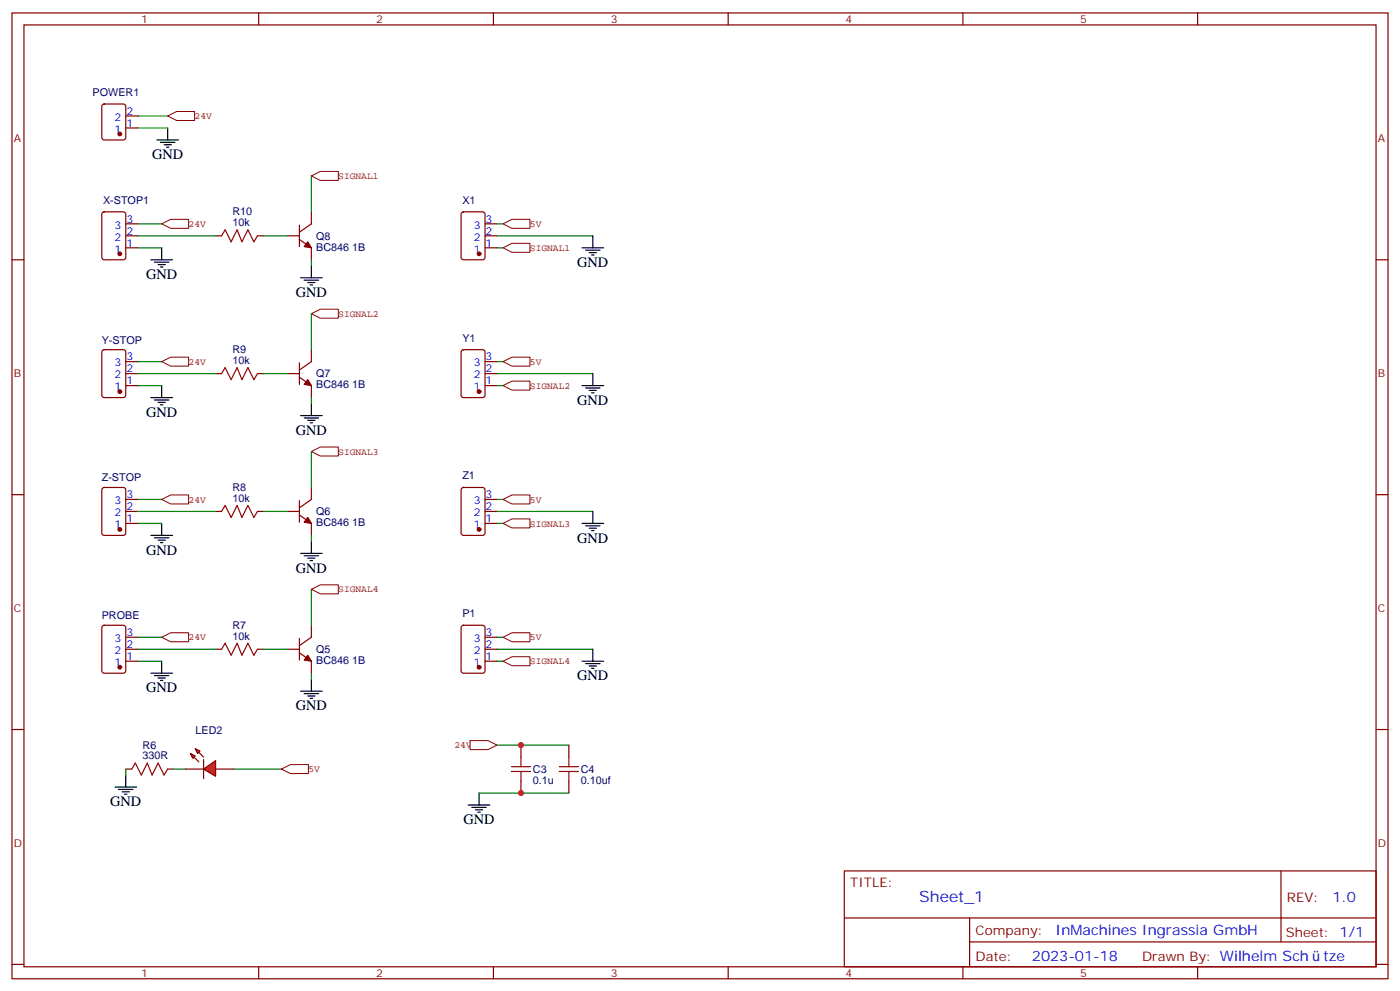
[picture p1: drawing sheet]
<svg xmlns="http://www.w3.org/2000/svg" width="412mm" height="292mm" viewBox="0 0 412 292" stroke-linecap="round" stroke-linejoin="round" font-family="sans-serif">
<g fill="none" stroke="#870000" stroke-width=".35">
<path d="M3.5 3.8h405.4v284.3h-405.4zM7.1 7.3h398.2v277.3h-398.2zM76.2 3.8v3.5M145.3 3.8v3.5M214.5 3.8v3.5M283.6 3.8v3.5M352.8 3.8v3.5M3.5 76.5h3.6M84.7 69.4h3.5M88.2 70.5l3.5 2.5v3.5M88.2 66.3v6.3M91.7 62.4v3.5l-3.5 2.5"/>
<path d="M405.3 76.5h3.6M84.7 110h3.5M88.2 111.1l3.5 2.4v3.6M88.2 106.8v6.4M91.7 102.9v3.6l-3.5 2.4M3.5 145.6h3.6M84.7 150.6h3.5M88.2 151.6l3.5 2.5v3.5M88.2 147.4v6.3M91.7 143.5v3.5l-3.5 2.5M405.3 145.6h3.6M84.7 191.1h3.5"/>
<path d="M88.2 192.2l3.5 2.5v3.5M88.2 188v6.3M91.7 184.1v3.5l-3.5 2.5M3.5 214.8h3.6M405.3 214.8h3.6M248.7 256.4h156.6v28.2h-156.6zM377.3 256.4v20.9M248.7 270.2h156.5M285.6 277.3h119.6M285.6 270.2v14.2M3.5 283.9h3.6M76.2 284.6v3.5"/>
<path d="M145.3 284.6v3.5M214.5 284.6v3.5M283.6 284.6v3.5M352.8 284.6v3.5M405.3 283.9h3.6"/>
</g>
<g fill="#870000" stroke="#870000" stroke-width=".35">
<path d="M90.7 192.9l1 1.8-2.1-.4z"/>
<path d="M90.7 152.3l1 1.8-2.1-.4z"/>
<path d="M90.7 111.8l1 1.7-2.1-.3z"/>
<path d="M90.7 71.2l1 1.8-2.1-.4z"/>
</g>
<path d="M47.6 187.6l2.7-1.3h5.3v2.6h-5.3z" fill="#fff" stroke="#850000" stroke-width=".29"/>
<path d="M65.3 69.4l1-1.7 1.8 3.5 1.7-3.5 1.5 3.5 1.7-3.5 1.8 3.5 1-1.8M65.3 110l1-1.8 1.8 3.6 1.7-3.6 1.5 3.6 1.7-3.6 1.8 3.6 1-1.8M65.3 150.6l1-1.8 1.8 3.5 1.7-3.5 1.5 3.5 1.7-3.5 1.8 3.5 1-1.7M65.3 191.1l1-1.7 1.8 3.5 1.7-3.5 1.5 3.5 1.7-3.5 1.8 3.5 1-1.8M38.8 226.4l1.1-1.8 1.7 3.6 1.8-3.6 1.4 3.6 1.8-3.6 1.7 3.6 1.1-1.8" fill="none" stroke="#a10000" stroke-width=".35"/>
<path d="M63.5 69.4h1.8M75.8 69.4h1.8M63.5 110h1.8M75.8 110h1.8M63.5 150.6h1.8M75.8 150.6h1.8M63.5 191.1h1.8M75.8 191.1h1.8M37 226.4h1.8M49.4 226.4h1.8" fill="none" stroke="#870000" stroke-width=".35"/>
<path d="M51.2 226.4h3.5" fill="none" stroke="#008700" stroke-width=".35"/>
<path d="M138.5 218h5.3l2.6 1.4-2.6 1.3h-5.3z" fill="#fff" stroke="#850000" stroke-width=".29"/>
<g fill="none" stroke="#000" stroke-width=".35">
<path d="M49.4 37.7v3.5M46.2 41.2h6.4M47.3 41.9h4.2M48.3 42.6h2.1M49 43.3h.7M44.4 76.5h6.4M45.5 77.2h4.2M46.6 77.9h2.1M47.3 78.6h.7M47.6 73v3.5M91.7 78.2v3.6M171.4 73h6.4"/>
<path d="M172.5 73.7h4.2M173.6 74.4h2.1M174.3 75.1h.7M174.6 69.4v3.6M88.5 81.8h6.4M89.6 82.5h4.2M90.7 83.2h2.1M91.4 83.9h.7M44.4 117.1h6.4M45.5 117.8h4.2M46.6 118.5h2.1M47.3 119.2h.7"/>
<path d="M47.6 113.5v3.6M91.7 118.8v3.5M171.4 113.5h6.4M172.5 114.2h4.2M173.6 114.9h2.1M174.3 115.6h.7M174.6 110v3.5M88.5 122.3h6.4M89.6 123h4.2M90.7 123.8h2.1M91.4 124.5h.7M44.4 157.6h6.4"/>
<path d="M45.5 158.3h4.2M46.6 159h2.1M47.3 159.7h.7M47.6 154.1v3.5M91.7 159.4v3.5M171.4 154.1h6.4M172.5 154.8h4.2M173.6 155.5h2.1M174.3 156.2h.7M174.6 150.6v3.5M88.5 162.9h6.4M89.6 163.6h4.2"/>
<path d="M90.7 164.3h2.1M91.4 165h.7M44.4 198.2h6.4M45.5 198.9h4.2M46.6 199.6h2.1M47.6 194.7v3.5M91.7 200v3.5M171.4 194.7h6.4M172.5 195.4h4.2M173.6 196.1h2.1M174.3 196.8h.7M174.6 191.1v3.6"/>
<path d="M47.3 200.3h.7M88.5 203.5h6.4M89.6 204.2h4.2M90.7 204.9h2.1M91.4 205.6h.7M33.9 231.7h6.3M34.9 232.4h4.3M36 233.1h2.1M36.7 233.8h.7M37 228.2v3.5M137.9 237h6.4M139 237.7h4.2"/>
<path d="M140.1 238.4h2.1M140.8 239.1h.7M141.1 233.5v3.5"/>
</g>
<g fill="none" stroke="#008700" stroke-width=".35">
<path d="M40.6 37.7h8.8M40.6 34.1h8.8M40.6 73h7M40.6 65.9h7M146.4 69.4h28.2M40.6 113.5h7M40.6 106.5h7M146.4 110h28.2M40.6 154.1h7M40.6 147h7M146.4 150.6h28.2M146.4 191.1h28.2"/>
<path d="M146.4 219.4h21.2M141.1 233.5h26.5"/>
</g>
<path d="M150.6 225.7h5.7M150.6 227.1h5.7M153.5 222.9v2.8M153.5 227.1v2.8M164.7 225.7h5.7M164.7 227.1h5.7M167.6 222.9v2.8M167.6 227.1v2.8" fill="none" stroke="#a10000" stroke-width=".35"/>
<path d="M153.5 219.4v3.5M167.6 219.4v3.5M153.5 229.9v3.6M167.6 229.9v3.6" fill="none" stroke="#870000" stroke-width=".35"/>
<path d="M91.7 173.5v10.6M40.6 191.1h22.9M40.6 187.6h7M40.6 194.7h7M77.6 191.1h7.1M91.7 198.2v1.8" fill="none" stroke="#008500" stroke-width=".35"/>
<path d="M91.7 173.5l2.7-1.3h5.3v2.6h-5.3z" fill="#fff" stroke="#850000" stroke-width=".29"/>
<path d="M30.2 184.3l.5-.2h5.6l.7 .4v13l-.4 .6-5.9 .1-.7-.5v-12.9zM37 194.7h3.6M37 191.1h3.6M37 187.6h3.6M136.1 184.3l.4-.2h5.7l.6 .4 .1 13-.5 .6-5.9 .1-.6-.5-.1-12.9zM142.9 194.7h3.5M142.9 191.1h3.5M142.9 187.6h3.5" fill="none" stroke="#870000" stroke-width=".35"/>
<g fill="#870000" stroke="#870000" stroke-width=".35">
<circle cx="35.3" cy="196.4" r=".53"/>
<circle cx="141.1" cy="196.4" r=".53"/>
</g>
<path d="M148.2 194.7l2.6-1.4h5.3v2.7h-5.3z" fill="#fff" stroke="#850000" stroke-width=".29"/>
<path d="M146.4 194.7h1.8" fill="none" stroke="#008700" stroke-width=".35"/>
<path d="M148.2 187.6l2.6-1.3h5.3v2.6h-5.3z" fill="#fff" stroke="#850000" stroke-width=".29"/>
<path d="M146.4 187.6h1.8M37 226.4v1.8M68.8 226.4h14.1" fill="none" stroke="#008700" stroke-width=".35"/>
<path d="M82.9 226.4l2.6-1.3h5.3v2.6h-5.3z" fill="#fff" stroke="#850000" stroke-width=".29"/>
<path d="M54.7 226.4h5.3M63.5 226.4h5.3" fill="none" stroke="#870000" stroke-width=".35"/>
<g fill="#f00" stroke="#870000" stroke-width=".35">
<path d="M56.1 221.8l1.4 .7-.7 .7z"/>
<path d="M57.5 220.4l1.4 .7-.7 .7z"/>
</g>
<g fill="#870000" stroke="#870000" stroke-width=".35">
<path d="M57.1 222.9l1.5 1.4z"/>
<path d="M58.6 221.5l1.4 1.4z"/>
</g>
<g fill="#f00" stroke="#870000" stroke-width=".35">
<path d="M60 223.6v5.6z"/>
<path d="M60 226.4l3.5-2.5v4.6z"/>
</g>
<path d="M146.4 65.9h1.8M146.4 106.5h1.8M146.4 147h1.8" fill="none" stroke="#008700" stroke-width=".35"/>
<g fill="#fff" stroke="#850000" stroke-width=".29">
<path d="M148.2 65.9l2.6-1.3h5.3v2.6h-5.3z"/>
<path d="M148.2 106.5l2.6-1.4h5.3v2.7h-5.3z"/>
<path d="M148.2 147l2.6-1.3h5.3v2.7h-5.3z"/>
</g>
<path d="M146.4 73h1.8M146.4 113.5h1.8M146.4 154.1h1.8" fill="none" stroke="#008700" stroke-width=".35"/>
<path d="M30.2 30.8l.5-.2h5.6l.7 .5v9.4l-.4 .6-5.9 .1-.7-.5v-9.4zM37 37.7h3.6M37 34.1h3.6" fill="none" stroke="#870000" stroke-width=".35"/>
<circle cx="35.3" cy="39.4" r=".53" fill="#870000" stroke="#870000" stroke-width=".35"/>
<g fill="#fff" stroke="#850000" stroke-width=".29">
<path d="M148.2 154.1l2.6-1.3h5.3v2.6h-5.3z"/>
<path d="M148.2 113.5l2.6-1.3h5.3v2.6h-5.3z"/>
<path d="M148.2 73l2.6-1.4h5.3v2.7h-5.3z"/>
</g>
<g fill="none" stroke="#870000" stroke-width=".35">
<path d="M30.2 62.6l.5-.2h5.6l.7 .4v13l-.4 .6-5.9 .1-.7-.5v-12.9zM37 73h3.6M37 69.4h3.6M37 65.9h3.6M136.1 62.6l.4-.2h5.7l.6 .4 .1 13-.5 .6-5.9 .1-.6-.5-.1-12.9zM142.9 73h3.5M142.9 69.4h3.5M142.9 65.9h3.5M30.2 103.1l.5-.2h5.6l.7 .5v12.9l-.4 .7-5.9 .1-.7-.5v-13zM37 113.5h3.6M37 110h3.6M37 106.5h3.6"/>
<path d="M136.1 103.1l.4-.2h5.7l.6 .5 .1 12.9-.5 .7-5.9 .1-.6-.5-.1-13zM142.9 113.5h3.5M142.9 110h3.5M142.9 106.5h3.5M30.2 143.7l.5-.2h5.6l.7 .4v13l-.4 .7h-5.9l-.7-.4v-13zM37 154.1h3.6M37 150.6h3.6M37 147h3.6M136.1 143.7l.4-.2h5.7l.6 .4 .1 13-.5 .7h-5.9l-.6-.4-.1-13zM142.9 154.1h3.5M142.9 150.6h3.5M142.9 147h3.5"/>
</g>
<g fill="#870000" stroke="#870000" stroke-width=".35">
<circle cx="141.1" cy="155.9" r=".53"/>
<circle cx="141.1" cy="115.3" r=".53"/>
<circle cx="141.1" cy="74.7" r=".53"/>
<circle cx="35.3" cy="115.3" r=".53"/>
<circle cx="35.3" cy="155.9" r=".53"/>
<circle cx="35.3" cy="74.7" r=".53"/>
</g>
<path d="M91.7 132.9l2.7-1.3h5.3v2.6h-5.3z" fill="#fff" stroke="#850000" stroke-width=".29"/>
<path d="M91.7 132.9v10.6M77.6 150.6h7.1M91.7 157.6v1.8" fill="none" stroke="#008500" stroke-width=".35"/>
<path d="M47.6 147l2.7-1.3h5.3v2.7h-5.3z" fill="#fff" stroke="#850000" stroke-width=".29"/>
<path d="M40.6 150.6h22.9" fill="none" stroke="#008500" stroke-width=".35"/>
<path d="M91.7 92.4l2.7-1.4h5.3v2.7h-5.3z" fill="#fff" stroke="#850000" stroke-width=".29"/>
<path d="M91.7 92.4v10.5M77.6 110h7.1M91.7 117.1v1.7" fill="none" stroke="#008500" stroke-width=".35"/>
<path d="M47.6 106.5l2.7-1.4h5.3v2.7h-5.3z" fill="#fff" stroke="#850000" stroke-width=".29"/>
<path d="M40.6 110h22.9" fill="none" stroke="#008500" stroke-width=".35"/>
<path d="M91.7 51.8l2.7-1.3h5.3v2.6h-5.3z" fill="#fff" stroke="#850000" stroke-width=".29"/>
<path d="M91.7 51.8v10.6M77.6 69.4h7.1M91.7 76.5v1.7" fill="none" stroke="#008500" stroke-width=".35"/>
<g fill="#fff" stroke="#850000" stroke-width=".29">
<path d="M49.4 34.1l2.6-1.3h5.3v2.7h-5.3z"/>
<path d="M47.6 65.9l2.7-1.3h5.3v2.6h-5.3z"/>
</g>
<path d="M40.6 69.4h22.9" fill="none" stroke="#008500" stroke-width=".35"/>
<g fill="#c00">
<circle cx="153.5" cy="219.4" r=".88"/>
<circle cx="153.5" cy="233.5" r=".88"/>
</g>
<text font-size="4.6" fill="#00f" x="270.8" y="265.4">Sheet_1</text>
<g font-size="4.2">
<text x="44.8" y="46.8">GND</text>
<text x="43" y="82.1">GND</text>
<text x="170" y="78.6">GND</text>
<text x="87.1" y="87.4">GND</text>
<text x="170" y="119.2">GND</text>
<text x="43" y="122.7">GND</text>
<text x="87.1" y="128">GND</text>
<text x="170" y="159.7">GND</text>
<text x="43" y="163.3">GND</text>
<text x="87.1" y="168.6">GND</text>
<text x="43" y="203.8">GND</text>
<text x="170" y="200.3">GND</text>
<text x="87.1" y="209.1">GND</text>
<text x="32.5" y="237.3">GND</text>
<text x="136.5" y="242.6">GND</text>
</g>
<g font-size="4.2" fill="#00f">
<text x="392.5" y="265.7">1.0</text>
<text x="310.9" y="275.2">InMachines Ingrassia GmbH</text>
<text x="304" y="283">2023-01-18</text>
<text x="389.8" y="282.9">tze</text>
</g>
<g font-size="3.9" fill="#800">
<text x="250.5" y="261">TITLE:</text>
<text x="379.1" y="265.7">REV:</text>
<text x="287.4" y="275.2">Company:</text>
<text x="378.7" y="275.8">Sheet: 1/1</text>
<text x="287.4" y="282.9">Date:</text>
<text x="336.4" y="282.9">Drawn By: Wilhelm Sch</text>
</g>
<g font-size="3.2" fill="#800">
<text x="41.6" y="6.8">1</text>
<text x="110.8" y="6.8">2</text>
<text x="179.9" y="6.8">3</text>
<text x="249.1" y="6.8">4</text>
<text x="318.2" y="6.8">5</text>
<text x="4.1" y="41.9">A</text>
<text x="405.9" y="41.9">A</text>
<text x="4.1" y="111.1">B</text>
<text x="405.9" y="111.1">B</text>
<text x="4.1" y="180.2">C</text>
<text x="405.9" y="180.2">C</text>
<text x="4.1" y="249.3">D</text>
<text x="405.9" y="249.3">D</text>
<text x="41.6" y="287.6">1</text>
<text x="110.8" y="287.6">2</text>
<text x="179.9" y="287.6">3</text>
<text x="249.1" y="287.6">4</text>
<text x="318.2" y="287.6">5</text>
</g>
<g font-size="3.2" fill="#000080">
<text x="27.3" y="28.3">POWER1</text>
<text x="30.4" y="60">X-STOP1</text>
<text x="136.2" y="60">X1</text>
<text x="68.5" y="63.4">R10</text>
<text x="68.5" y="66.6">10k</text>
<text x="93.1" y="70.5">Q8</text>
<text x="93.1" y="73.8">BC846 1B</text>
<text x="30" y="101.2">Y-STOP</text>
<text x="136.2" y="100.6">Y1</text>
<text x="68.5" y="107.2">10k</text>
<text x="68.5" y="104">R9</text>
<text x="93.1" y="111.1">Q7</text>
<text x="93.1" y="114.3">BC846 1B</text>
<text x="30" y="141.7">Z-STOP</text>
<text x="136.2" y="141.1">Z1</text>
<text x="68.5" y="147.7">10k</text>
<text x="68.5" y="144.6">R8</text>
<text x="93.1" y="154.9">BC846 1B</text>
<text x="93.1" y="151.7">Q6</text>
<text x="30" y="182.3">PROBE</text>
<text x="68.5" y="185.1">R7</text>
<text x="136.2" y="181.7">P1</text>
<text x="68.5" y="188.3">10k</text>
<text x="93.1" y="195.5">BC846 1B</text>
<text x="93.1" y="192.2">Q5</text>
<text x="42" y="220.4">R6</text>
<text x="57.6" y="216.2">LED2</text>
<text x="42" y="223.6">330R</text>
<text x="157" y="227.6">C3</text>
<text x="171.1" y="227.6">C4</text>
<text x="157" y="230.7">0.1u</text>
<text x="171.1" y="230.7">0.10uf</text>
</g>
<g font-size="3.2" fill="#00f">
<text x="33.7" y="35.6">2</text>
<text x="37.2" y="33.8">2</text>
<text x="33.7" y="39.1">1</text>
<text x="37.2" y="37.3">1</text>
<text x="37.2" y="65.5">3</text>
<text x="143.1" y="65.5">3</text>
<text x="33.7" y="70.8">2</text>
<text x="33.7" y="67.3">3</text>
<text x="37.2" y="69.1">2</text>
<text x="139.6" y="70.8">2</text>
<text x="139.6" y="67.3">3</text>
<text x="143.1" y="69.1">2</text>
<text x="33.7" y="74.4">1</text>
<text x="37.2" y="72.6">1</text>
<text x="139.6" y="74.4">1</text>
<text x="143.1" y="72.6">1</text>
<text x="33.7" y="107.9">3</text>
<text x="37.2" y="106.1">3</text>
<text x="139.6" y="107.9">3</text>
<text x="143.1" y="106.1">3</text>
<text x="33.7" y="111.4">2</text>
<text x="37.2" y="113.2">1</text>
<text x="37.2" y="109.6">2</text>
<text x="139.6" y="111.4">2</text>
<text x="143.1" y="113.2">1</text>
<text x="143.1" y="109.6">2</text>
<text x="33.7" y="114.9">1</text>
<text x="139.6" y="114.9">1</text>
<text x="33.7" y="148.4">3</text>
<text x="37.2" y="146.7">3</text>
<text x="139.6" y="148.4">3</text>
<text x="143.1" y="146.7">3</text>
<text x="33.7" y="155.5">1</text>
<text x="33.7" y="152">2</text>
<text x="37.2" y="153.7">1</text>
<text x="37.2" y="150.2">2</text>
<text x="139.6" y="155.5">1</text>
<text x="139.6" y="152">2</text>
<text x="143.1" y="153.7">1</text>
<text x="143.1" y="150.2">2</text>
<text x="33.7" y="189">3</text>
<text x="37.2" y="190.8">2</text>
<text x="37.2" y="187.3">3</text>
<text x="139.6" y="189">3</text>
<text x="143.1" y="190.8">2</text>
<text x="143.1" y="187.3">3</text>
<text x="33.7" y="196.1">1</text>
<text x="33.7" y="192.5">2</text>
<text x="37.2" y="194.3">1</text>
<text x="139.6" y="196.1">1</text>
<text x="139.6" y="192.5">2</text>
<text x="143.1" y="194.3">1</text>
</g>
<g font-size="2.8" fill="#840000">
<text x="57.3" y="35.1">24V</text>
<text x="99.7" y="52.7">SIGNAL1</text>
<text x="55.6" y="66.8">24V</text>
<text x="156.1" y="66.8">5V</text>
<text x="156.1" y="73.9">SIGNAL1</text>
<text x="99.7" y="93.3">SIGNAL2</text>
<text x="55.6" y="107.4">24V</text>
<text x="156.1" y="107.4">5V</text>
<text x="156.1" y="114.4">SIGNAL2</text>
<text x="99.7" y="133.9">SIGNAL3</text>
<text x="55.6" y="148">24V</text>
<text x="156.1" y="148">5V</text>
<text x="156.1" y="155">SIGNAL3</text>
<text x="99.7" y="174.4">SIGNAL4</text>
<text x="55.6" y="188.5">24V</text>
<text x="156.1" y="188.5">5V</text>
<text x="156.1" y="195.6">SIGNAL4</text>
<text x="133.9" y="220.3">24V</text>
<text x="90.8" y="227.3">5V</text>
</g>
</svg>
